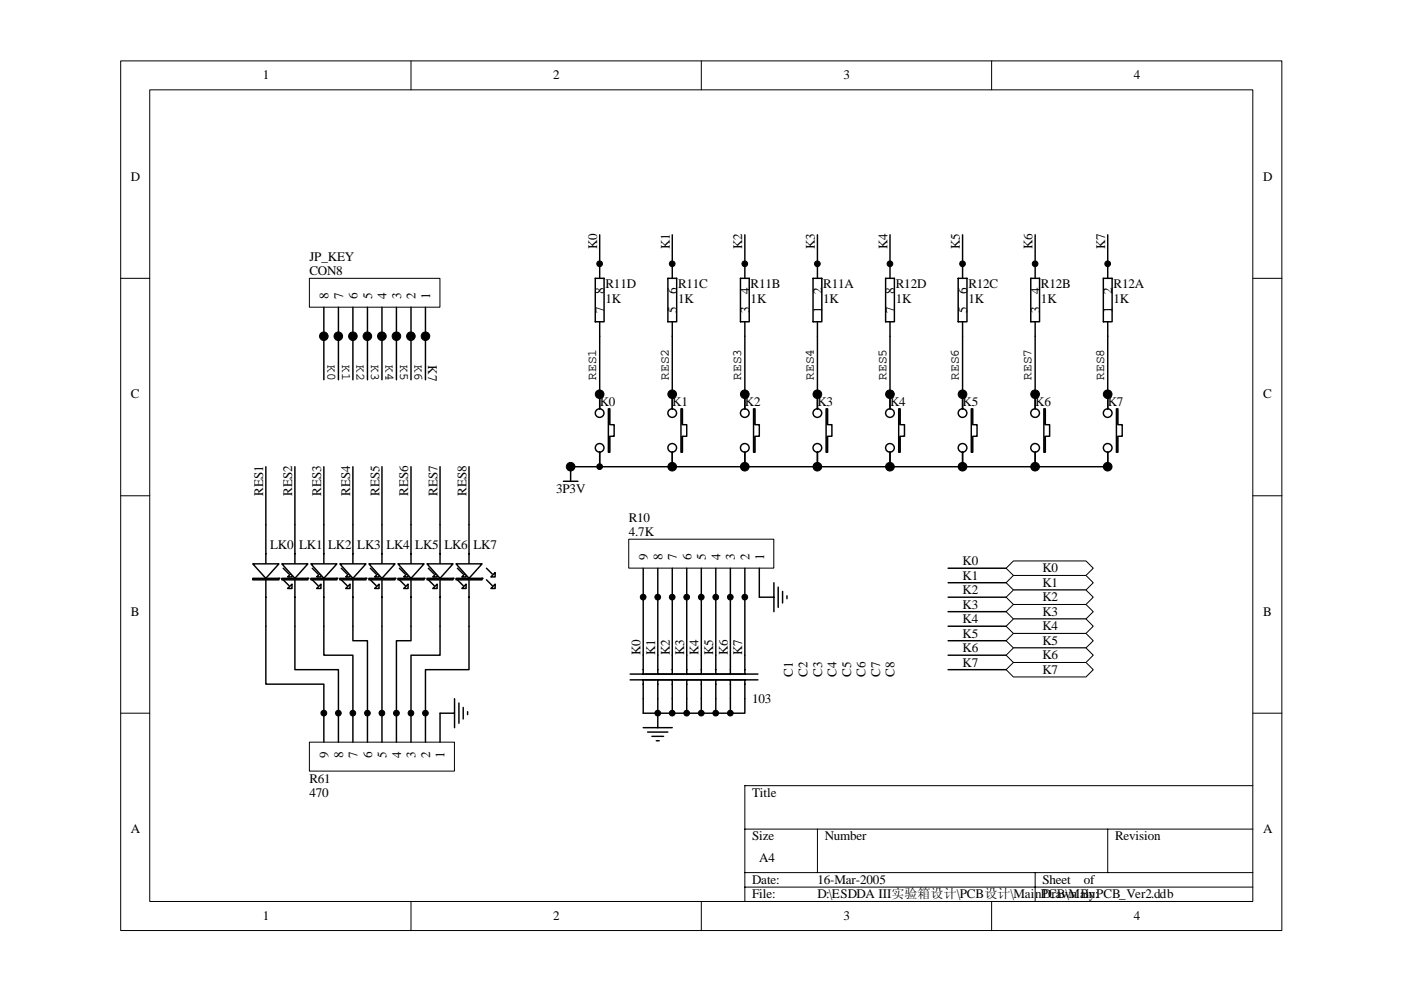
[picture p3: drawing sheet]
<svg xmlns="http://www.w3.org/2000/svg" width="297mm" height="210mm" viewBox="0 0 297 210" stroke-linecap="round" stroke-linejoin="round" font-family="sans-serif">
<g fill="none" stroke="#000" stroke-width=".21">
<path d="M25.6 12.9h246.2v184.4h-246.2zM31.7 19h233.9v172.1h-233.9zM87.1 12.9v6.1M148.7 12.9v6.1M210.2 12.9v6.1M25.6 59h6.1M265.6 59h6.2M25.6 105.1h6.1M265.6 105.1h6.2M25.6 151.2h6.1M265.6 151.2h6.2M157.9 175.8h107.7"/>
<path d="M173.3 175.8v9.2M234.9 175.8v9.2M265.6 166.6h-107.7v24.6M87.1 191.2v6.1M148.7 191.2v6.1M157.9 185h107.7M157.9 188.1h107.7M210.2 191.2v6.1M219.5 185v6.2"/>
</g>
<path d="M173.3 83.6v3.1M173.3 95.9v3.1" fill="none" stroke="#000" stroke-width=".31"/>
<path d="M175.2 86.7h.3v3.3h.9v2.5h-.9v3.4h-.3z" fill-rule="evenodd" fill="#fff" stroke="#000" stroke-width=".31"/>
<g fill="none" stroke="#000" stroke-width=".31">
<path d="M173.3 83.6v3.1M173.3 95.9v3.1M204.1 83.6v3.1M204.1 95.9v3.1"/>
<circle cx="173.3" cy="95" r=".92"/>
<circle cx="173.3" cy="87.6" r=".92"/>
</g>
<path d="M205.9 86.7h.3v3.3h1v2.5h-1v3.4h-.3z" fill-rule="evenodd" fill="#fff" stroke="#000" stroke-width=".31"/>
<g fill="none" stroke="#000" stroke-width=".31">
<path d="M204.1 83.6v3.1M204.1 95.9v3.1M219.5 83.6v3.1M219.5 95.9v3.1"/>
<circle cx="204.1" cy="95" r=".92"/>
<circle cx="204.1" cy="87.6" r=".92"/>
</g>
<path d="M221.3 86.7h.3v3.3h.9v2.5h-.9v3.4h-.3z" fill-rule="evenodd" fill="#fff" stroke="#000" stroke-width=".31"/>
<g fill="none" stroke="#000" stroke-width=".31">
<path d="M188.7 83.6v3.1M188.7 95.9v3.1M219.5 83.6v3.1M219.5 95.9v3.1"/>
<circle cx="219.5" cy="95" r=".92"/>
<circle cx="219.5" cy="87.6" r=".92"/>
</g>
<path d="M190.5 86.7h.4v3.3h.9v2.5h-.9v3.4h-.4z" fill-rule="evenodd" fill="#fff" stroke="#000" stroke-width=".31"/>
<g fill="none" stroke="#000" stroke-width=".31">
<path d="M188.7 83.6v3.1M188.7 95.9v3.1M234.9 83.6v3.1M234.9 95.9v3.1"/>
<circle cx="188.7" cy="95" r=".92"/>
<circle cx="188.7" cy="87.6" r=".92"/>
</g>
<path d="M236.7 86.7h.3v3.3h.9v2.5h-.9v3.4h-.3z" fill-rule="evenodd" fill="#fff" stroke="#000" stroke-width=".31"/>
<g fill="none" stroke="#000" stroke-width=".31">
<path d="M127.1 83.6v3.1M127.1 95.9v3.1M234.9 83.6v3.1M234.9 95.9v3.1"/>
<circle cx="234.9" cy="95" r=".92"/>
<circle cx="234.9" cy="87.6" r=".92"/>
</g>
<path d="M129 86.7h.3v3.3h.9v2.5h-.9v3.4h-.3z" fill-rule="evenodd" fill="#fff" stroke="#000" stroke-width=".31"/>
<g fill="none" stroke="#000" stroke-width=".31">
<path d="M127.1 83.6v3.1M127.1 95.9v3.1M157.9 83.6v3.1M157.9 95.9v3.1M136.4 138.9v4M139.5 138.9v4M142.5 138.9v4M145.6 138.9v4M148.7 138.9v4M151.8 138.9v4M154.9 138.9v4M157.9 138.9v4"/>
<path d="M161 126.6h3.1M164.1 123.5v6.2M165 124.5v4.3M165.9 125.4v2.4M166.9 126.3v.6M133.6 144.1h27.1M133.6 142.9h27.1M136.4 144.1v4M139.5 144.1v4M142.5 144.1v4M145.6 144.1v4M148.7 144.1v4"/>
<path d="M151.8 144.1v4M154.9 144.1v4M157.9 144.1v4"/>
<circle cx="127.1" cy="95" r=".92"/>
<circle cx="127.1" cy="87.6" r=".92"/>
</g>
<path d="M159.8 86.7h.3v3.3h.9v2.5h-.9v3.4h-.3z" fill-rule="evenodd" fill="#fff" stroke="#000" stroke-width=".31"/>
<g fill="none" stroke="#000" stroke-width=".31">
<path d="M142.5 83.6v3.1M142.5 95.9v3.1M157.9 83.6v3.1M157.9 95.9v3.1"/>
<circle cx="157.9" cy="95" r=".92"/>
<circle cx="157.9" cy="87.6" r=".92"/>
</g>
<path d="M144.4 86.7h.3v3.3h.9v2.5h-.9v3.4h-.3z" fill-rule="evenodd" fill="#fff" stroke="#000" stroke-width=".31"/>
<g fill="none" stroke="#000" stroke-width=".31">
<path d="M127.1 49.8v6.1M142.5 49.8v6.1M157.9 49.8v6.1M173.3 49.8v6.1M188.7 49.8v6.1M204.1 49.8v6.1M219.5 49.8v6.1M234.9 49.8v6.1M68.7 71.3v9.2M71.8 71.3v9.2M74.8 71.3v9.2M77.9 71.3v9.2"/>
<path d="M81 71.3v9.2M84 71.3v9.2M87.1 71.3v9.2M90.2 71.3v9.2M142.5 83.6v3.1M142.5 95.9v3.1M234.9 99h-113.9v3M119.5 102h3"/>
<circle cx="142.5" cy="95" r=".92"/>
<circle cx="142.5" cy="87.6" r=".92"/>
</g>
<g fill="#000" stroke="#000" stroke-width=".21">
<circle cx="127.1" cy="55.9" r=".61"/>
<circle cx="142.5" cy="55.9" r=".61"/>
<circle cx="157.9" cy="55.9" r=".61"/>
<circle cx="173.3" cy="55.9" r=".61"/>
<circle cx="188.7" cy="55.9" r=".61"/>
<circle cx="204.1" cy="55.9" r=".61"/>
<circle cx="219.5" cy="55.9" r=".61"/>
<circle cx="234.8" cy="55.9" r=".61"/>
<circle cx="68.7" cy="71.3" r=".91"/>
<circle cx="71.7" cy="71.3" r=".91"/>
<circle cx="74.8" cy="71.3" r=".91"/>
<circle cx="77.9" cy="71.3" r=".91"/>
<circle cx="81" cy="71.3" r=".92"/>
<circle cx="84.1" cy="71.3" r=".91"/>
<circle cx="87.1" cy="71.3" r=".91"/>
<circle cx="90.2" cy="71.3" r=".91"/>
<circle cx="121" cy="99" r=".91"/>
<circle cx="127.1" cy="83.6" r=".92"/>
<circle cx="142.5" cy="83.6" r=".92"/>
<circle cx="142.5" cy="99" r=".92"/>
<circle cx="157.9" cy="83.6" r=".92"/>
<circle cx="157.9" cy="99" r=".92"/>
<circle cx="173.3" cy="83.6" r=".92"/>
<circle cx="173.3" cy="99" r=".92"/>
<circle cx="188.7" cy="83.6" r=".92"/>
<circle cx="188.7" cy="99" r=".92"/>
<circle cx="204.1" cy="83.6" r=".92"/>
<circle cx="204.1" cy="99" r=".92"/>
<circle cx="219.5" cy="83.6" r=".92"/>
<circle cx="219.5" cy="99" r=".92"/>
<circle cx="234.9" cy="83.6" r=".92"/>
<circle cx="234.9" cy="99" r=".92"/>
</g>
<g fill="#fff" stroke="#000" stroke-width=".21">
<path d="M213.3 123.5l1.6-1.5h15.3l1.6 1.5-1.6 1.6h-15.3z" fill-rule="evenodd"/>
<path d="M213.3 126.6l1.6-1.5h15.3l1.6 1.5-1.6 1.6h-15.3z" fill-rule="evenodd"/>
<path d="M213.3 129.7l1.6-1.5h15.3l1.6 1.5-1.6 1.5h-15.3z" fill-rule="evenodd"/>
<path d="M213.3 132.8l1.6-1.6h15.3l1.6 1.6-1.6 1.5h-15.3z" fill-rule="evenodd"/>
<path d="M213.3 135.8l1.6-1.5h15.3l1.6 1.5-1.6 1.6h-15.3z" fill-rule="evenodd"/>
<path d="M213.3 138.9l1.6-1.5h15.3l1.6 1.5-1.6 1.6h-15.3z" fill-rule="evenodd"/>
<path d="M213.3 142l1.6-1.5h15.3l1.6 1.5-1.6 1.5h-15.3z" fill-rule="evenodd"/>
<path d="M213.3 120.5l1.6-1.6h15.3l1.6 1.6-1.6 1.5h-15.3z" fill-rule="evenodd"/>
</g>
<path d="M201 123.5h12.3M201 126.6h12.3M201 129.7h12.3M201 132.8h12.3M201 135.8h12.3M201 138.9h12.3M201 120.5h12.3M201 142h12.3" fill="none" stroke="#000" stroke-width=".31"/>
<path d="M133.3 114.3h30.8v6.2h-30.8z" fill="#fff"/>
<path d="M133.3 114.3h30.8v6.2h-30.8z" fill="none" stroke="#000" stroke-width=".21"/>
<g fill="none" stroke="#000" stroke-width=".31">
<path d="M127.1 71.3v12.3M142.5 71.3v12.3M157.9 71.3v12.3M173.3 71.3v12.3M188.7 71.3v12.3M204.1 71.3v12.3M219.5 71.3v12.3M234.9 71.3v12.3M136.4 120.5v18.4M139.5 120.5v18.4M142.5 120.5v18.4M145.6 120.5v18.4"/>
<path d="M148.7 120.5v18.4M151.8 120.5v18.4M154.9 120.5v18.4M157.9 120.5v18.4M161 120.5v6.1M139.5 148.1v3.1h-3.1M142.5 148.1v3.1h-3M145.6 148.1v3.1h-3.1M148.7 148.1v3.1h-3.1M151.8 148.1v3.1h-3.1M154.9 148.1v3.1h-3.1M157.9 148.1v3.1h-3"/>
</g>
<g fill="#000" stroke="#000" stroke-width=".21">
<circle cx="136.4" cy="126.6" r=".61"/>
<circle cx="139.5" cy="126.6" r=".61"/>
<circle cx="142.5" cy="126.6" r=".61"/>
<circle cx="145.6" cy="126.6" r=".61"/>
<circle cx="148.7" cy="126.6" r=".61"/>
<circle cx="151.7" cy="126.6" r=".61"/>
<circle cx="154.8" cy="126.6" r=".61"/>
<circle cx="157.9" cy="126.6" r=".61"/>
</g>
<path d="M65.6 59h27.7v6.1h-27.7z" fill="#fff"/>
<path d="M65.6 59h27.7v6.1h-27.7z" fill="none" stroke="#000" stroke-width=".21"/>
<g fill="none" stroke="#000" stroke-width=".31">
<path d="M126.2 59h1.9v9.2h-1.9zM127.1 55.9v3.1M141.6 59h1.9v9.2h-1.9zM142.5 55.9v3.1M157 59h1.9v9.2h-1.9zM157.9 55.9v3.1M172.4 59h1.8v9.2h-1.8zM173.3 55.9v3.1M187.8 59h1.8v9.2h-1.8zM188.7 55.9v3.1M203.2 59h1.8v9.2h-1.8zM204.1 55.9v3.1"/>
<path d="M218.5 59h1.9v9.2h-1.9zM219.5 55.9v3.1M233.9 59h1.9v9.2h-1.9zM234.9 55.9v3.1M68.7 65.2v6.1M71.8 65.2v6.1M74.8 65.2v6.1M77.9 65.2v6.1M81 65.2v6.1M84 65.2v6.1M87.1 65.2v6.1M90.2 65.2v6.1"/>
<path d="M127.1 68.2v3.1M142.5 68.2v3.1M157.9 68.2v3.1M173.3 68.2v3.1M188.7 68.2v3.1M204.1 68.2v3.1M219.5 68.2v3.1M234.9 68.2v3.1M56.4 111.3v21.5M60 122.9l1.3 1.3M60 120.5l1.3 1.2"/>
</g>
<g fill="#000" stroke="#000" stroke-width=".21">
<circle cx="127.1" cy="98.9" r=".61"/>
<circle cx="142.5" cy="151.2" r=".61"/>
<circle cx="145.6" cy="151.2" r=".61"/>
<circle cx="148.7" cy="151.2" r=".61"/>
<circle cx="151.7" cy="151.2" r=".61"/>
<circle cx="154.8" cy="151.2" r=".61"/>
</g>
<g fill="#fff" stroke="#000" stroke-width=".31">
<path d="M53.6 119.5h5.5l-2.7 3.1z"/>
<path d="M61 124.8l.9-1v1z"/>
<path d="M61.9 121.4v.9h-.9z"/>
<path d="M53.6 122.6h5.5v.3h-5.5z" fill-rule="evenodd"/>
</g>
<path d="M62.5 111.3v21.5M66.2 122.9l1.2 1.3M66.2 120.5l1.2 1.2" fill="none" stroke="#000" stroke-width=".31"/>
<g fill="#fff" stroke="#000" stroke-width=".31">
<path d="M59.8 119.5h5.5l-2.8 3.1z"/>
<path d="M68 123.8v1h-.9z"/>
<path d="M68 121.4v.9h-.9z"/>
<path d="M59.8 122.6h5.5v.3h-5.5z" fill-rule="evenodd"/>
</g>
<path d="M68.7 111.3v21.5M72.4 122.9l1.2 1.3M72.4 120.5l1.2 1.2" fill="none" stroke="#000" stroke-width=".31"/>
<g fill="#fff" stroke="#000" stroke-width=".31">
<path d="M65.9 119.5h5.5l-2.7 3.1z"/>
<path d="M74.2 123.8v1h-.9z"/>
<path d="M74.2 121.4v.9h-.9z"/>
<path d="M65.9 122.6h5.5v.3h-5.5z" fill-rule="evenodd"/>
</g>
<path d="M74.8 111.3v21.5M78.5 122.9l1.3 1.3M78.5 120.5l1.3 1.2" fill="none" stroke="#000" stroke-width=".31"/>
<g fill="#fff" stroke="#000" stroke-width=".31">
<path d="M72 119.5h5.6l-2.8 3.1z"/>
<path d="M79.4 124.8l1-1v1z"/>
<path d="M79.4 122.3l1-.9v.9z"/>
<path d="M72 122.6h5.6v.3h-5.6z" fill-rule="evenodd"/>
</g>
<path d="M81 111.3v21.5M84.7 122.9l1.2 1.3M84.7 120.5l1.2 1.2" fill="none" stroke="#000" stroke-width=".31"/>
<g fill="#fff" stroke="#000" stroke-width=".31">
<path d="M78.2 119.5h5.6l-2.8 3.1z"/>
<path d="M85.6 124.8l.9-1v1z"/>
<path d="M86.5 121.4v.9h-.9z"/>
<path d="M78.2 122.6h5.6v.3h-5.6z" fill-rule="evenodd"/>
</g>
<path d="M87.1 111.3v21.5M90.8 122.9l1.3 1.3M90.8 120.5l1.3 1.2" fill="none" stroke="#000" stroke-width=".31"/>
<g fill="#fff" stroke="#000" stroke-width=".31">
<path d="M84.4 119.5h5.5l-2.8 3.1z"/>
<path d="M91.8 124.8l.9-1v1z"/>
<path d="M92.7 121.4v.9h-.9z"/>
<path d="M84.4 122.6h5.5v.3h-5.5z" fill-rule="evenodd"/>
</g>
<path d="M93.3 111.3v21.5M97 122.9l1.2 1.3M97 120.5l1.2 1.2" fill="none" stroke="#000" stroke-width=".31"/>
<g fill="#fff" stroke="#000" stroke-width=".31">
<path d="M90.5 119.5h5.6l-2.8 3.1z"/>
<path d="M98.8 123.8v1h-.9z"/>
<path d="M98.8 121.4v.9h-.9z"/>
<path d="M90.5 122.6h5.6v.3h-5.6z" fill-rule="evenodd"/>
</g>
<path d="M99.4 111.3v21.5M103.1 122.9l1.3 1.3M103.1 120.5l1.3 1.2" fill="none" stroke="#000" stroke-width=".31"/>
<g fill="#fff" stroke="#000" stroke-width=".31">
<path d="M96.7 119.5h5.5l-2.8 3.1z"/>
<path d="M105 123.8v1h-.9z"/>
<path d="M105 121.4v.9h-.9z"/>
<path d="M96.7 122.6h5.5v.3h-5.5z" fill-rule="evenodd"/>
</g>
<g fill="none" stroke="#000" stroke-width=".31">
<path d="M56.4 99v12.3M62.5 99v12.3M68.7 99v12.3M74.8 99v12.3M81 99v12.3M87.1 99v12.3M93.3 99v12.3M99.4 99v12.3M93.3 151.2h3.1M96.4 148.1v6.2M97.3 149.1v4.3M98.2 150v2.4"/>
<path d="M99.1 150.9v.6"/>
</g>
<path d="M65.6 157.4h30.7v6.1h-30.7z" fill="#fff"/>
<path d="M65.6 157.4h30.7v6.1h-30.7z" fill="none" stroke="#000" stroke-width=".21"/>
<g fill="none" stroke="#000" stroke-width=".31">
<path d="M56.4 132.8v12.3h12.3v12.3M62.5 132.8v9.2h9.3v15.4M68.7 132.8v6.1h6.1v18.5M74.8 132.8v3h3.1v21.6M81 132.8v24.6M87.1 132.8v3h-3.1v21.6M93.3 132.8v6.1h-6.2v18.5M99.4 132.8v9.2h-9.2v15.4M93.3 151.2v6.2M136.4 148.1v3.1M136.4 154.3h6.1M137.3 155.2h4.3"/>
<path d="M138.2 156.1h2.5M139.1 157.1h.7M139.5 151.2v3.1"/>
</g>
<g fill="#000" stroke="#000" stroke-width=".21">
<circle cx="68.7" cy="151.2" r=".61"/>
<circle cx="71.7" cy="151.2" r=".61"/>
<circle cx="74.8" cy="151.2" r=".61"/>
<circle cx="77.9" cy="151.2" r=".61"/>
<circle cx="81" cy="151.2" r=".61"/>
<circle cx="84.1" cy="151.2" r=".61"/>
<circle cx="87.1" cy="151.2" r=".61"/>
<circle cx="90.2" cy="151.2" r=".61"/>
<circle cx="139.5" cy="151.2" r=".61"/>
</g>
<g font-size="2.8">
<text x="55.7" y="16.8">1</text>
<text x="117.3" y="16.8">2</text>
<text x="178.9" y="16.8">3</text>
<text x="240.4" y="16.8">4</text>
<text x="27.7" y="38.4">D</text>
<text x="267.8" y="38.4">D</text>
<text x="126.6" y="52.9" transform="rotate(-90 126.6 52.9)">K0</text>
<text x="142" y="52.9" transform="rotate(-90 142 52.9)">K1</text>
<text x="157.4" y="52.9" transform="rotate(-90 157.4 52.9)">K2</text>
<text x="172.8" y="52.9" transform="rotate(-90 172.8 52.9)">K3</text>
<text x="188.1" y="52.9" transform="rotate(-90 188.1 52.9)">K4</text>
<text x="203.5" y="52.9" transform="rotate(-90 203.5 52.9)">K5</text>
<text x="218.9" y="52.9" transform="rotate(-90 218.9 52.9)">K6</text>
<text x="234.3" y="52.9" transform="rotate(-90 234.3 52.9)">K7</text>
<text x="65.6" y="55.3">JP_KEY</text>
<text x="65.6" y="58.4">CON8</text>
<text x="69.7" y="63.3" transform="rotate(-90 69.7 63.3)">8</text>
<text x="72.7" y="63.3" transform="rotate(-90 72.7 63.3)">7</text>
<text x="75.8" y="63.3" transform="rotate(-90 75.8 63.3)">6</text>
<text x="78.9" y="63.3" transform="rotate(-90 78.9 63.3)">5</text>
<text x="82" y="63.3" transform="rotate(-90 82 63.3)">4</text>
<text x="85" y="63.3" transform="rotate(-90 85 63.3)">3</text>
<text x="88.1" y="63.3" transform="rotate(-90 88.1 63.3)">2</text>
<text x="91.2" y="63.3" transform="rotate(-90 91.2 63.3)">1</text>
<text x="128.1" y="62.4" transform="rotate(-90 128.1 62.4)">8</text>
<text x="128.4" y="61.1">R11D</text>
<text x="128.4" y="64.2">1K</text>
<text x="143.5" y="62.4" transform="rotate(-90 143.5 62.4)">6</text>
<text x="143.8" y="61.1">R11C</text>
<text x="143.8" y="64.2">1K</text>
<text x="158.9" y="62.4" transform="rotate(-90 158.9 62.4)">4</text>
<text x="159.1" y="61.1">R11B</text>
<text x="159.1" y="64.2">1K</text>
<text x="174.3" y="62.4" transform="rotate(-90 174.3 62.4)">2</text>
<text x="174.5" y="61.1">R11A</text>
<text x="174.5" y="64.2">1K</text>
<text x="189.7" y="62.4" transform="rotate(-90 189.7 62.4)">8</text>
<text x="189.9" y="61.1">R12D</text>
<text x="189.9" y="64.2">1K</text>
<text x="205.1" y="62.4" transform="rotate(-90 205.1 62.4)">6</text>
<text x="205.3" y="61.1">R12C</text>
<text x="205.3" y="64.2">1K</text>
<text x="220.4" y="62.4" transform="rotate(-90 220.4 62.4)">4</text>
<text x="220.7" y="61.1">R12B</text>
<text x="220.7" y="64.2">1K</text>
<text x="235.8" y="62.4" transform="rotate(-90 235.8 62.4)">2</text>
<text x="236.1" y="61.1">R12A</text>
<text x="236.1" y="64.2">1K</text>
<text x="128.1" y="66.4" transform="rotate(-90 128.1 66.4)">7</text>
<text x="143.5" y="66.4" transform="rotate(-90 143.5 66.4)">5</text>
<text x="158.9" y="66.4" transform="rotate(-90 158.9 66.4)">3</text>
<text x="174.3" y="66.4" transform="rotate(-90 174.3 66.4)">1</text>
<text x="189.7" y="66.4" transform="rotate(-90 189.7 66.4)">7</text>
<text x="205.1" y="66.4" transform="rotate(-90 205.1 66.4)">5</text>
<text x="220.4" y="66.4" transform="rotate(-90 220.4 66.4)">3</text>
<text x="235.8" y="66.4" transform="rotate(-90 235.8 66.4)">1</text>
<text x="90.8" y="77.4" transform="rotate(90 90.8 77.4)">K7</text>
<text x="27.7" y="84.5">C</text>
<text x="127.1" y="86">K0</text>
<text x="142.5" y="86">K1</text>
<text x="157.9" y="86">K2</text>
<text x="173.3" y="86">K3</text>
<text x="188.7" y="86">K4</text>
<text x="204.1" y="86">K5</text>
<text x="219.5" y="86">K6</text>
<text x="234.9" y="86">K7</text>
<text x="267.8" y="84.5">C</text>
<text x="55.8" y="105.1" transform="rotate(-90 55.8 105.1)">RES1</text>
<text x="62" y="105.1" transform="rotate(-90 62 105.1)">RES2</text>
<text x="68.1" y="105.1" transform="rotate(-90 68.1 105.1)">RES3</text>
<text x="74.3" y="105.1" transform="rotate(-90 74.3 105.1)">RES4</text>
<text x="80.4" y="105.1" transform="rotate(-90 80.4 105.1)">RES5</text>
<text x="86.6" y="105.1" transform="rotate(-90 86.6 105.1)">RES6</text>
<text x="92.7" y="105.1" transform="rotate(-90 92.7 105.1)">RES7</text>
<text x="98.9" y="105.1" transform="rotate(-90 98.9 105.1)">RES8</text>
<text x="117.9" y="104.5">3P3V</text>
<text x="133.3" y="110.6">R10</text>
<text x="133.3" y="113.7">4.7K</text>
<text x="57.3" y="116.4">LK0</text>
<text x="63.4" y="116.4">LK1</text>
<text x="69.6" y="116.4">LK2</text>
<text x="75.8" y="116.4">LK3</text>
<text x="81.9" y="116.4">LK4</text>
<text x="88" y="116.4">LK5</text>
<text x="94.2" y="116.4">LK6</text>
<text x="100.4" y="116.4">LK7</text>
<text x="137.4" y="118.6" transform="rotate(-90 137.4 118.6)">9</text>
<text x="140.4" y="118.6" transform="rotate(-90 140.4 118.6)">8</text>
<text x="143.5" y="118.6" transform="rotate(-90 143.5 118.6)">7</text>
<text x="146.6" y="118.6" transform="rotate(-90 146.6 118.6)">6</text>
<text x="149.7" y="118.6" transform="rotate(-90 149.7 118.6)">5</text>
<text x="152.8" y="118.6" transform="rotate(-90 152.8 118.6)">4</text>
<text x="155.8" y="118.6" transform="rotate(-90 155.8 118.6)">3</text>
<text x="158.9" y="118.6" transform="rotate(-90 158.9 118.6)">2</text>
<text x="162" y="118.6" transform="rotate(-90 162 118.6)">1</text>
<text x="204.1" y="119.8">K0</text>
<text x="204.1" y="122.9">K1</text>
<text x="204.1" y="126">K2</text>
<text x="221" y="124.4">K1</text>
<text x="221" y="121.3">K0</text>
<text x="27.7" y="130.6">B</text>
<text x="204.1" y="129">K3</text>
<text x="221" y="127.5">K2</text>
<text x="221" y="130.6">K3</text>
<text x="267.8" y="130.6">B</text>
<text x="204.1" y="132.1">K4</text>
<text x="204.1" y="135.2">K5</text>
<text x="221" y="133.6">K4</text>
<text x="221" y="136.7">K5</text>
<text x="135.8" y="138.9" transform="rotate(-90 135.8 138.9)">K0</text>
<text x="138.9" y="138.9" transform="rotate(-90 138.9 138.9)">K1</text>
<text x="142" y="138.9" transform="rotate(-90 142 138.9)">K2</text>
<text x="145.1" y="138.9" transform="rotate(-90 145.1 138.9)">K3</text>
<text x="148.1" y="138.9" transform="rotate(-90 148.1 138.9)">K4</text>
<text x="151.2" y="138.9" transform="rotate(-90 151.2 138.9)">K5</text>
<text x="154.3" y="138.9" transform="rotate(-90 154.3 138.9)">K6</text>
<text x="157.4" y="138.9" transform="rotate(-90 157.4 138.9)">K7</text>
<text x="168.1" y="143.5" transform="rotate(-90 168.1 143.5)">C1</text>
<text x="171.2" y="143.5" transform="rotate(-90 171.2 143.5)">C2</text>
<text x="174.3" y="143.5" transform="rotate(-90 174.3 143.5)">C3</text>
<text x="177.4" y="143.5" transform="rotate(-90 177.4 143.5)">C4</text>
<text x="180.4" y="143.5" transform="rotate(-90 180.4 143.5)">C5</text>
<text x="183.5" y="143.5" transform="rotate(-90 183.5 143.5)">C6</text>
<text x="186.6" y="143.5" transform="rotate(-90 186.6 143.5)">C7</text>
<text x="189.7" y="143.5" transform="rotate(-90 189.7 143.5)">C8</text>
<text x="204.1" y="138.3">K6</text>
<text x="204.1" y="141.3">K7</text>
<text x="221" y="139.8">K6</text>
<text x="221" y="142.9">K7</text>
<text x="159.5" y="149">103</text>
<text x="69.7" y="160.7" transform="rotate(-90 69.7 160.7)">9</text>
<text x="72.7" y="160.7" transform="rotate(-90 72.7 160.7)">8</text>
<text x="75.8" y="160.7" transform="rotate(-90 75.8 160.7)">7</text>
<text x="78.9" y="160.7" transform="rotate(-90 78.9 160.7)">6</text>
<text x="82" y="160.7" transform="rotate(-90 82 160.7)">5</text>
<text x="85" y="160.7" transform="rotate(-90 85 160.7)">4</text>
<text x="88.1" y="160.7" transform="rotate(-90 88.1 160.7)">3</text>
<text x="91.2" y="160.7" transform="rotate(-90 91.2 160.7)">2</text>
<text x="94.3" y="160.7" transform="rotate(-90 94.3 160.7)">1</text>
<text x="65.6" y="165.9">R61</text>
<text x="65.6" y="169">470</text>
<text x="159.5" y="169">Title</text>
<text x="27.7" y="176.7">A</text>
<text x="159.5" y="178.2">Size</text>
<text x="174.9" y="178.2">Number</text>
<text x="236.4" y="178.2">Revision</text>
<text x="267.8" y="176.7">A</text>
<text x="161" y="182.8">A4</text>
<text x="159.5" y="187.4">Date:</text>
<text x="159.5" y="190.5">File:</text>
<text x="173.3" y="190.5">D:\ESDDA III实验箱设计\PCB设计\MainPCB\MainPCB_Ver2.ddb</text>
<text x="173.3" y="187.4">16-Mar-2005</text>
<text x="221" y="190.5">Drawn By:</text>
<text x="221" y="187.4">Sheet</text>
<text x="229.8" y="187.4">of</text>
<text x="55.7" y="195.1">1</text>
<text x="117.3" y="195.1">2</text>
<text x="178.9" y="195.1">3</text>
<text x="240.4" y="195.1">4</text>
</g>
<g font-size="2.7">
<text x="69.4" y="77.4" transform="rotate(90 69.4 77.4)">K0</text>
<text x="72.5" y="77.4" transform="rotate(90 72.5 77.4)">K1</text>
<text x="75.6" y="77.4" transform="rotate(90 75.6 77.4)">K2</text>
<text x="78.7" y="77.4" transform="rotate(90 78.7 77.4)">K3</text>
<text x="81.7" y="77.4" transform="rotate(90 81.7 77.4)">K4</text>
<text x="84.8" y="77.4" transform="rotate(90 84.8 77.4)">K5</text>
<text x="87.9" y="77.4" transform="rotate(90 87.9 77.4)">K6</text>
<text x="126.4" y="80.5" transform="rotate(-90 126.4 80.5)">RES1</text>
<text x="141.8" y="80.5" transform="rotate(-90 141.8 80.5)">RES2</text>
<text x="157.2" y="80.5" transform="rotate(-90 157.2 80.5)">RES3</text>
<text x="172.5" y="80.5" transform="rotate(-90 172.5 80.5)">RES4</text>
<text x="187.9" y="80.5" transform="rotate(-90 187.9 80.5)">RES5</text>
<text x="203.3" y="80.5" transform="rotate(-90 203.3 80.5)">RES6</text>
<text x="218.7" y="80.5" transform="rotate(-90 218.7 80.5)">RES7</text>
<text x="234.1" y="80.5" transform="rotate(-90 234.1 80.5)">RES8</text>
</g>
</svg>
